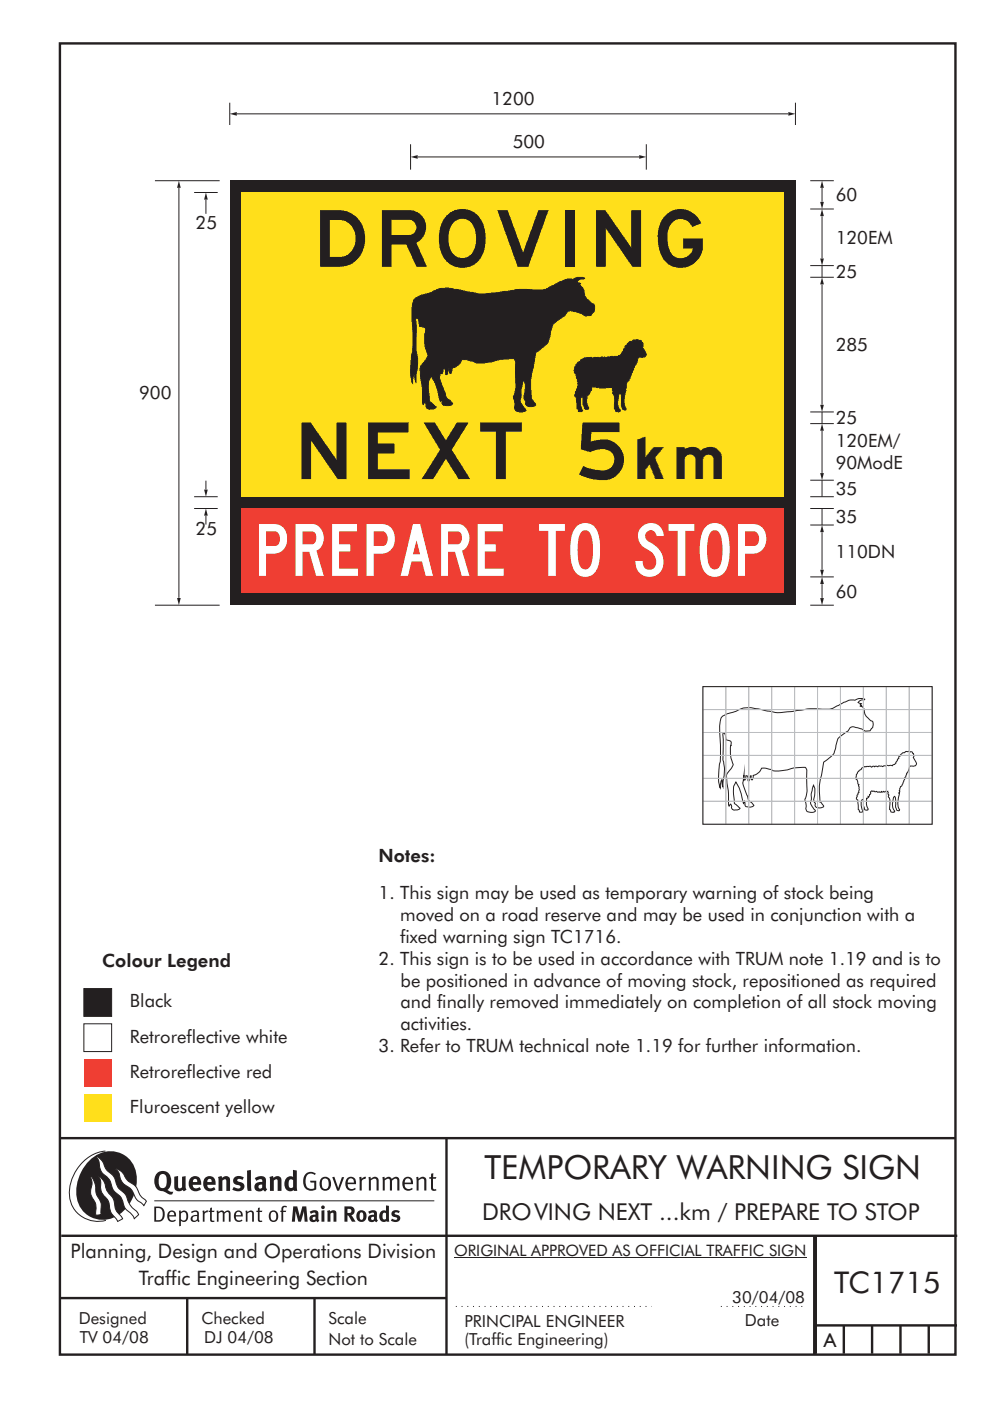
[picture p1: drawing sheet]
<svg xmlns="http://www.w3.org/2000/svg" width="210mm" height="297mm" viewBox="0 0 210 297" stroke-linecap="round" stroke-linejoin="round" font-family="sans-serif">
<g fill="none" stroke="#231f20" stroke-width=".51">
<path d="M12.7 9.2h190v278h-190zM12.7 241.3h189.9M94.7 241.4v45.8M12.7 275.2h82M13 262h190M39.7 275.2v12M66.7 275.2v12M172.7 262.2v25M173 262.2v24.8M173 281h30M179 281v6M185 281v6"/>
<path d="M191 281v6M197 281v6"/>
</g>
<path d="M96.3 266.7h74.7" fill="none" stroke="#231f20" stroke-width=".21"/>
<g fill="#231f20">
<path d="M64.9 248.8a1.61 1.61 0 0 1 2.1 0l-.2 .3a1.17 1.17 0 0 0-1.4-.1 1.17 1.17 0 0 0-.6 1.2 1.42 1.42 0 0 0 1.2 1.9l.7-.2v-1.2h-.8l-.1-.4h1.3v1.9a1.82 1.82 0 0 1-2.2-.1 1.82 1.82 0 0 1-.6-2.1l.2-.7z" fill-rule="evenodd"/>
<path d="M68.2 249.7a1.77 1.77 0 0 0 .4 2.7 1.39 1.39 0 0 0 1.4-.5 1.39 1.39 0 0 0 .2-1.5 1.19 1.19 0 0 0-2-.7zM68.5 250a.83 .83 0 0 1 1 .1 .83 .83 0 0 1 .2 1 .75 .75 0 0 1-.6 1 .75 .75 0 0 1-.8-.8v-.9z" fill-rule="evenodd"/>
<path d="M70.5 249.6l.4-.1 .8 2.4 .8-2.3h.5l-1.1 2.8h-.4z" fill-rule="evenodd"/>
<path d="M73.6 249.9a1.74 1.74 0 0 0 .5 2.5h.9l.5-.3-.2-.3a.89 .89 0 0 1-1.1 .2 .89 .89 0 0 1-.4-.9h1.7a1.15 1.15 0 0 0-.5-1.4 1.15 1.15 0 0 0-1.4 .2zM73.9 250.1a.67 .67 0 0 1 .9-.2 .67 .67 0 0 1 .3 .8h-1.3z" fill-rule="evenodd"/>
<path d="M76.2 249.6l.4-.1 .1 .4 .5-.4h.4l-.1 .5a.61 .61 0 0 0-.8 .6v1.8h-.4z" fill-rule="evenodd"/>
<path d="M78.1 249.6l.4-.1 .2 .4a.89 .89 0 0 1 .9-.4 .89 .89 0 0 1 .7 .8v2.1h-.4v-2.1l-.1-.3-.4-.1-.7 .4v2.1h-.5z" fill-rule="evenodd"/>
<path d="M81.1 249.6l.4-.1 .1 .4a.83 .83 0 0 1 .8-.4 .83 .83 0 0 1 .7 .5 .86 .86 0 0 1 .9-.5 .86 .86 0 0 1 .7 .8v2.1h-.4l-.1-2.3a.5 .5 0 0 0-.8 0l-.3 .2v2.1h-.4v-2.2l-.4-.3-.7 .4v2.1h-.4z" fill-rule="evenodd"/>
<path d="M85.7 249.9a1.74 1.74 0 0 0 .5 2.5h.9l.4-.3-.1-.3a.89 .89 0 0 1-1.1 .2 .89 .89 0 0 1-.5-.9h1.8a1.15 1.15 0 0 0-.5-1.4 1.15 1.15 0 0 0-1.4 .2zM86 250.1a.67 .67 0 0 1 .9-.2 .67 .67 0 0 1 .3 .8h-1.4z" fill-rule="evenodd"/>
<path d="M88.2 249.6l.5-.1 .1 .4a.89 .89 0 0 1 .9-.4 .89 .89 0 0 1 .7 .8v2.1h-.4v-2.1l-.1-.3-.3-.1-.8 .4v2.1h-.4z" fill-rule="evenodd"/>
<path d="M91.4 248.8l.5-.1v.9h.7l-.2 .3h-.6l.1 2.1 .1 .1h.5l.1 .3a.71 .71 0 0 1-1.2-.5v-2h-.3v-.3h.3z" fill-rule="evenodd"/>
<path d="M37 249.5l.8-.2v2a.46 .46 0 0 0 .2 .6 .46 .46 0 0 0 .6-.2v-2.2l.8-.1v2.3l.2 .5-.6 .4-.2-.3a1.03 1.03 0 0 1-1.2 .2 1.03 1.03 0 0 1-.6-1z" fill-rule="evenodd"/>
<path d="M40.4 249.8a1.64 1.64 0 0 0 0 2.3 1.64 1.64 0 0 0 2.3 .1l-.4-.5a.78 .78 0 0 1-.9 .3 .78 .78 0 0 1-.5-.8h1.8a1.37 1.37 0 0 0-.6-1.6 1.37 1.37 0 0 0-1.7 .2zM41 250.1a.48 .48 0 0 1 .7-.1 .48 .48 0 0 1 .1 .6h-.9z" fill-rule="evenodd"/>
<path d="M43.5 249.8a1.65 1.65 0 0 0-.2 2 1.65 1.65 0 0 0 1.9 .7l.5-.3-.3-.5a.78 .78 0 0 1-.9 .3 .78 .78 0 0 1-.5-.8h1.7a1.37 1.37 0 0 0-.5-1.6 1.37 1.37 0 0 0-1.7 .2zM44.1 250.1a.48 .48 0 0 1 .6-.1 .48 .48 0 0 1 .2 .6h-.9z" fill-rule="evenodd"/>
<path d="M46.2 249.6l.8-.3 .1 .4a.95 .95 0 0 1 1-.3 .95 .95 0 0 1 .7 .9v2.2h-.8v-2.3l-.3-.2-.5 .3v2.2h-.8z" fill-rule="evenodd"/>
<path d="M49.6 249.7a1.73 1.73 0 0 1 2.1-.1l-.2 .6-.6-.2a.42 .42 0 0 0-.6 .3l.2 .2a1.23 1.23 0 0 1 1.4 1 1.47 1.47 0 0 1-2.3 .9l-.3-.2 .3-.5 .7 .3a.47 .47 0 0 0 .7-.3 .87 .87 0 0 0-1-.6l-.4-.2-.1-.4z" fill-rule="evenodd"/>
<path d="M54 249.8l.4 .6 .3-.2a.62 .62 0 0 1 .9 0v.4a1.21 1.21 0 0 0-1.3 .3 1.21 1.21 0 0 0-.2 1.4 1.19 1.19 0 0 0 1.7 0l.5 .3 .4-.4-.3-.4v-1.4a.96 .96 0 0 0-1.3-1zM55 251.3l.6-.2v.7a.43 .43 0 0 1-.7 .1 .43 .43 0 0 1 .1-.6z" fill-rule="evenodd"/>
<path d="M57.1 249.6l.8-.3 .1 .4a.95 .95 0 0 1 1-.3 .95 .95 0 0 1 .7 .9v2.2h-.8v-2.3l-.3-.2-.5 .3v2.2h-.8z" fill-rule="evenodd"/>
<path d="M62.1 248l.1 1.6a1.29 1.29 0 0 0-1.4 .1 1.29 1.29 0 0 0-.5 1.3 1.24 1.24 0 0 0 .5 1.4 1.24 1.24 0 0 0 1.5-.1v.2h.8l-.1-4.3zM61.5 250.1l.4-.1 .3 .2v1.5l-.3 .2a.48 .48 0 0 1-.7-.5 1.52 1.52 0 0 1 .3-1.3z" fill-rule="evenodd"/>
<path d="M52.4 248.2l.8-.2 .2 4.5h-.8l-.1-.2z" fill-rule="evenodd"/>
</g>
<path d="M22.4 244a9 9 0 0 0-7.4 10.9 6.2 6.2 0 0 0 7.5 3.8M32.7 254.6h59.4" fill="none" stroke="#231f20" stroke-width=".21"/>
<path d="M19.1 245.9a5.7 5.7 0 0 1 6.5-1.4 5.7 5.7 0 0 1 3.4 5.7 8.6 8.6 0 0 1-6.2 8.4 5.7 5.7 0 0 1-6.6-7.1 9.9 9.9 0 0 1 2.9-5.6z" fill-rule="evenodd" fill="#231f20"/>
<path d="M24.4 247.8a3.1 3.1 0 0 1 2.3 2.1l.8 .8a3.2 3.2 0 0 1 2 2.3l.4 .6 1.2 1.1-.6 .9-.2-.3a3.5 3.5 0 0 1-1.9-2 3.8 3.8 0 0 0-2.1-2.2 3.5 3.5 0 0 1-1-2.3zM20.4 245.1a3.4 3.4 0 0 1 1.9 2.5l.7 .8a3.3 3.3 0 0 1 1.7 2.6 4.4 4.4 0 0 0 1.7 2l.3 .3a6.1 6.1 0 0 0 2.4 3.7l.3 .5-.9 .9a6.1 6.1 0 0 0-2-2.2l-.3-.8a3.6 3.6 0 0 0-1.9-2.8l-.6-1a3.6 3.6 0 0 0-1.9-2.8 3.7 3.7 0 0 1-.8-2.4zM21 249.4a3.4 3.4 0 0 1 1.5 2.7l.6 .9a3.8 3.8 0 0 1 1.3 3.1l.4 .8 1.2 1.5-1 .6-.5-.8a3.2 3.2 0 0 1-1.3-2.8 4.3 4.3 0 0 0-1.4-2.2 4.7 4.7 0 0 1-.5-2.9zM19.2 249.3a5.1 5.1 0 0 1 1.2 3.7l.3 .7a3.1 3.1 0 0 1 .7 3l.1 .8-1.2 .2v-.8a3.5 3.5 0 0 0-.9-3.2 3.6 3.6 0 0 1 .1-2.6z" fill-rule="evenodd" fill="#fff" stroke="#231f20" stroke-width=".21"/>
<g fill="#231f20">
<path d="M33.3 248.7a2.51 2.51 0 0 0 .5 3.7l.7 .2a2.79 2.79 0 0 0 2 .6l.3-.5h-.6l-.7-.4a2.56 2.56 0 0 0 0-3.8 1.83 1.83 0 0 0-2.2 .2zM34 249.1a.87 .87 0 0 1 1 0 .87 .87 0 0 1 .4 .9v.4a1.17 1.17 0 0 1-.9 1.5h-.3a2.38 2.38 0 0 1-.2-2.8z" fill-rule="evenodd"/>
<path d="M33.1 256.1v2.6a1.12 1.12 0 0 0 1.2-.3 1.12 1.12 0 0 0 .2-1.2l-.1-.5-.3-.4zM32.7 255.8h1.1a1.67 1.67 0 0 1 1.1 1.7 1.67 1.67 0 0 1-1.2 1.5h-1zM36 257.1l-.1 .5h1.1a.55 .55 0 0 0-.3-.6 .55 .55 0 0 0-.7 .1zM35.8 257a.95 .95 0 0 1 1.1-.2 .95 .95 0 0 1 .4 1.1h-1.4a.72 .72 0 0 0 .4 .8 .72 .72 0 0 0 .9-.1l.1 .2a1.15 1.15 0 0 1-1.5 0 1.15 1.15 0 0 1-.3-1.5zM38.4 257.3v1.2a.7 .7 0 0 0 .9 .1 .7 .7 0 0 0 .2-.9 .61 .61 0 0 0-.4-.7 .61 .61 0 0 0-.7 .3zM38 256.7l.3-.1v.4a.95 .95 0 0 1 1.3-.2 .95 .95 0 0 1 .3 1.2 .92 .92 0 0 1-.5 1 .92 .92 0 0 1-1-.2v1.1l-.4 .1zM40.9 258.1a.5 .5 0 0 0 .2 .7 .5 .5 0 0 0 .7-.4v-.6zM40.5 256.9a1 1 0 0 1 1.7 .3v1.4l.2 .3-.2 .2-.4-.3a.78 .78 0 0 1-1.3-.1 .78 .78 0 0 1 .8-1.1h.5a.58 .58 0 0 0-.3-.7 .58 .58 0 0 0-.7 .3zM42.9 256.7l.4-.1 .1 .4 .3-.3 .5-.1-.2 .4a.52 .52 0 0 0-.6 .6v1.4h-.4zM44.6 256.1l.4-.1-.1 .7h.6l-.1 .3h-.5v1.5a.35 .35 0 0 0 .5 .3l.1 .2a.57 .57 0 0 1-.6 .1 .57 .57 0 0 1-.3-.5v-1.6h-.3v-.3h.3zM45.9 256.7l.4-.1 .1 .4 .2-.2a.64 .64 0 0 1 1 .2 .7 .7 0 0 1 .7-.4 .7 .7 0 0 1 .6 .7v1.7h-.4v-1.7l-.3-.3-.6 .3v1.7h-.3v-1.6a.38 .38 0 0 0-.3-.5 .38 .38 0 0 0-.5 .2l-.1 .2v1.7h-.4zM50.2 257.1l-.2 .5h1.1a.55 .55 0 0 0-.2-.6 .55 .55 0 0 0-.7 .1zM49.9 257a.95 .95 0 0 1 1.2-.2 .95 .95 0 0 1 .4 1.1h-1.5a.72 .72 0 0 0 .4 .8 .72 .72 0 0 0 .9-.1l.1 .2a1.15 1.15 0 0 1-1.5 0 1.15 1.15 0 0 1-.2-1.5zM52.1 256.7l.3-.1 .1 .4a.72 .72 0 0 1 .8-.4 .72 .72 0 0 1 .6 .7v1.7h-.4v-1.6a.45 .45 0 0 0-.3-.5 .45 .45 0 0 0-.6 .3l-.1 .1v1.7h-.4zM54.7 256.1l.4-.1v.7h.5l-.1 .3h-.4v1.5a.35 .35 0 0 0 .5 .3v.2a.57 .57 0 0 1-.6 .1 .57 .57 0 0 1-.3-.5v-1.6h-.3v-.3h.3zM57.6 257.1l-.2 .7a.65 .65 0 0 0 .2 .9 .65 .65 0 0 0 .9-.3l.1-.1a.93 .93 0 0 0-.8-1.4zM57.3 257a1.12 1.12 0 0 1 1.4 0 1.12 1.12 0 0 1 .2 1.4 1.01 1.01 0 0 1-1.2 .6 1.01 1.01 0 0 1-.7-1.2zM59.9 255.8l.5-.2 .5 .2-.2 .2-.3-.1-.3 .2v.6h.6l-.1 .3h-.5v2h-.4v-2h-.2v-.3h.2zM62.2 255.8l-.3 3.2h.6l.2-2.2 .6 2.2h.5l.7-2.3 .1 2.3h.7l-.3-3.2h-.9l-.5 2.1-.6-2.1zM65.7 256.9l.2 .5a.51 .51 0 0 1 .6-.4 .51 .51 0 0 1 .4 .4v.1a.88 .88 0 0 0-1.1 .4 .88 .88 0 0 0 .2 1.1 .9 .9 0 0 0 1.1-.1l.3 .2 .3-.3-.2-.3v-1.1a.87 .87 0 0 0-.5-.8 .87 .87 0 0 0-.9 .1zM66.4 258.1l.5-.1v.5l-.2 .1h-.2l-.2-.1zM68.2 256.7v2.3h.6v-2.4zM68.1 256a.4 .4 0 0 0 .8 0 .4 .4 0 0 0-.8 0zM69.4 256.7l.1 2.3h.6v-1.7a.33 .33 0 0 1 .4-.2 .33 .33 0 0 1 .2 .4v1.5h.7v-1.7a.75 .75 0 0 0-.6-.7 .75 .75 0 0 0-.8 .3l-.1-.3zM73.1 255.8v3.2h.6v-1.3l.3 .2 .6 1.1h.8l-.9-1.4a.94 .94 0 0 0 .7-1 .94 .94 0 0 0-.9-.8zM73.7 256.3a.51 .51 0 0 1 .7 .1 .51 .51 0 0 1-.2 .8h-.5zM75.9 256.9a1.19 1.19 0 0 0-.1 1.8 1.19 1.19 0 0 0 1.7-.1 1.19 1.19 0 0 0 0-1.6 1.19 1.19 0 0 0-1.6-.1zM76.5 257.1l.2-.1a.99 .99 0 0 1 0 1.6 1.06 1.06 0 0 1-.2-1.5zM78.1 256.9l.3 .5a.51 .51 0 0 1 .5-.4 .51 .51 0 0 1 .4 .4v.1a.88 .88 0 0 0-1.1 .4 .88 .88 0 0 0 .2 1.1 .9 .9 0 0 0 1.1-.1l.3 .2 .4-.3-.2-.3v-1.1a.87 .87 0 0 0-.5-.8 .87 .87 0 0 0-1 .1zM78.8 258.1l.5-.1v.5l-.1 .1h-.3l-.2-.1zM81.9 255.6v1.1a1.2 1.2 0 0 0-1.4 .6 1.2 1.2 0 0 0 .2 1.5l.5 .3 .8-.2v.1h.6l-.1-3.3zM81.4 257.2l.5 .1-.1 1.2a.46 .46 0 0 1-.6-.1 .46 .46 0 0 1-.1-.5zM83.3 256.8a.79 .79 0 0 0-.2 1 .79 .79 0 0 0 .9 .3 .33 .33 0 0 1 .1 .5 .33 .33 0 0 1-.5 0l-.5-.2-.2 .4a1.15 1.15 0 0 0 1.2 .3 1.15 1.15 0 0 0 .8-1 1.49 1.49 0 0 0-1.2-.7 .4 .4 0 0 1 .3-.4 .4 .4 0 0 1 .4 .1l.2 .1 .2-.4a1.47 1.47 0 0 0-1.5 0z" fill-rule="evenodd"/>
</g>
<path d="M17.8 209.6h5.9v5.9h-5.9z" fill-rule="evenodd" fill="#231f20" stroke="#231f20" stroke-width=".21"/>
<path d="M17.8 232h5.9v5.9h-5.9z" fill="#ffdf1b"/>
<path d="M17.8 224.5h5.9v5.9h-5.9z" fill="#ed1c24"/>
<path d="M17.8 217.1h5.9v5.9h-5.9z" fill-rule="evenodd" fill="#fff" stroke="#231f20" stroke-width=".21"/>
<path d="M96.7 277h41.5M152.9 277h17.4" fill="none" stroke="#231f20" stroke-width=".21" stroke-dasharray=".2 1" stroke-linecap="butt"/>
<path d="M88.6 33.3h46.9M149.1 145.6h48.6v29.2h-48.6zM153.2 151.9l1-.6 2.4-.7a6.2 6.2 0 0 1 4.4-.3l1 .3a17.5 17.5 0 0 0 7.9 0 22.8 22.8 0 0 1 6-.2l.8-.2 2.3-1.3a3.4 3.4 0 0 1 2.4-.4 1.97 1.97 0 0 1 2-.2l-.7 .1-.7 .6 .7 .2-.3 .3 .4 .2h-.2l.4 .2 .3 .8a2.61 2.61 0 0 0 1.8 2.2 1.67 1.67 0 0 1-.5 1.9l-.9 .2a.97 .97 0 0 1-.9-.5l-.6-.1a2.19 2.19 0 0 0-1.9-.1l-.4 .7-1.2 .8a3.2 3.2 0 0 0-1.5 2.9 3.9 3.9 0 0 1-2.1 2.7l-.4 .2-.5 2.8a14.2 14.2 0 0 0-.3 5.7h.2a1.11 1.11 0 0 1 .5 1l-.6 .2a.78 .78 0 0 1-.8-.1 .78 .78 0 0 1-.2-.9l-.3-.2-.1-.6a4.5 4.5 0 0 0 0-3l-.5 1.7v1.1a2.17 2.17 0 0 0 .8 2.5 .95 .95 0 0 1-1.4 .3 1 1 0 0 1-.5-1.4l-.1-.3a1.48 1.48 0 0 1 .1-1.7l.2-1-.1-4.4-.3-.6h-.5a9.1 9.1 0 0 0-3.4 .5l-2.5 .3-1.6-.5a1.11 1.11 0 0 0-1.7 .7l-.7 .5-.7 .2-.1 .9-.3-.1v-.7h-.2l-.2 1h-.2l-.1-.9-.4-.1-.1 .7-.3 .2v-1.1l-.3 1.7 .1 .4 1.1 3.2 1.1 1a.83 .83 0 0 1-1.3 .5l-.4-.2-.2-1-.2 .4-.9-3.2-.8-1.2a4.7 4.7 0 0 0-.3 3.7 1.07 1.07 0 0 0 .8 1.3l.5 .5a1.15 1.15 0 0 1-1.8-.1l-.2-.8-.4 .4-.1-.3v-2.7l-.4-2.8a2.01 2.01 0 0 1 .9-2.1 1.36 1.36 0 0 0 .3-1.6 7.5 7.5 0 0 1-.2-3.9 .91 .91 0 0 0-1.1-.6l-.1-1-.4-.5-.2 .4 .1 1a25.1 25.1 0 0 0 .3 6.6l-.4 3.4-.2-1.5-.3 .9v.9l-.1-.2a15.4 15.4 0 0 1 .1-6v-2.5a19.3 19.3 0 0 1 .1-6.2zM182.2 163.4l1.2-.9h1.2l.3 .2a.42 .42 0 0 1 .6-.1l.1-.1 .6 .1 .2-.2 .8 .1 1.1-.2 1 .1 .1-.2a1.85 1.85 0 0 0 1-1.3l.2-.1a1.63 1.63 0 0 1 1.4-1.3 1.53 1.53 0 0 1 1.6 .1l.2 .3v.5l-.1 .2 .7 1.3a.61 .61 0 0 1-.9 .5h-.4l-.2 .2-.3 1.1-.3 .2-.2 .9h-.2l-.4 1.4-.4 .5a1.49 1.49 0 0 0-.3 1.3l-.2 .1 .2 .2a4.6 4.6 0 0 0 0 3.5h-.6l-.2-.7-.1-2.1-.1-.2-.3 .2a3.2 3.2 0 0 0 .3 3l-.4 .2h-.3l-.4-.6a3.9 3.9 0 0 0-.3-2.7l.1-.3-.2-.4v-.4l-2.2 .2-.2-.2-.3 .1-.2-.2h-.5l-.3 .2 .1 .2-.3 .3-.1 .5h-.2l.1 .2-.4 .1v1.2l.3 1.1-.1 .2-.4 .1a2.35 2.35 0 0 1-.5-2.1l-.1-.2-.2 .1a2.9 2.9 0 0 0 .3 2.4l-.1 .1-.6 .1-.4-.6-.1-2-.3-.4 .4-1.1 .2-.1v-1.2l-.1-.3 .1-.1-.2-.2-.5-1.3a1.49 1.49 0 0 1 .7-1.4z" fill="none" stroke="#231f20" stroke-width=".21"/>
<g fill="none" stroke="#bbbdc0" stroke-width=".21">
<path d="M149.1 145.6h4.8v4.8h-4.8zM149.1 150.4h4.8v4.9h-4.8zM149.1 155.3h4.8v4.9h-4.8zM153.9 145.6h4.9v4.8h-4.9zM153.9 150.4h4.9v4.9h-4.9zM153.9 155.3h4.9v4.9h-4.9zM158.8 145.6h4.9v4.8h-4.9zM158.8 150.4h4.9v4.9h-4.9zM158.8 155.3h4.9v4.9h-4.9zM163.7 145.6h4.8v4.8h-4.8zM163.7 150.4h4.8v4.9h-4.8zM163.7 155.3h4.8v4.9h-4.8z"/>
<path d="M168.5 145.6h4.9v4.8h-4.9zM168.5 150.4h4.9v4.9h-4.9zM168.5 155.3h4.9v4.9h-4.9zM173.4 145.6h4.9v4.8h-4.9zM173.4 150.4h4.9v4.9h-4.9zM173.4 155.3h4.9v4.9h-4.9zM178.3 145.6h4.8v4.8h-4.8zM178.3 150.4h4.8v4.9h-4.8zM178.3 155.3h4.8v4.9h-4.8zM183.1 145.6h4.9v4.8h-4.9zM183.1 150.4h4.9v4.9h-4.9zM183.1 155.3h4.9v4.9h-4.9z"/>
<path d="M188 145.6h4.9v4.8h-4.9zM188 150.4h4.9v4.9h-4.9zM188 155.3h4.9v4.9h-4.9zM192.9 145.6h4.8v4.8h-4.8zM192.9 150.4h4.8v4.9h-4.8zM192.9 155.3h4.8v4.9h-4.8zM149.1 160.2h4.8v4.8h-4.8zM149.1 165h4.8v4.9h-4.8zM149.1 169.9h4.8v4.9h-4.8zM153.9 160.2h4.9v4.8h-4.9zM153.9 165h4.9v4.9h-4.9zM153.9 169.9h4.9v4.9h-4.9z"/>
<path d="M158.8 160.2h4.9v4.8h-4.9zM158.8 165h4.9v4.9h-4.9zM158.8 169.9h4.9v4.9h-4.9zM163.7 160.2h4.8v4.8h-4.8zM163.7 165h4.8v4.9h-4.8zM163.7 169.9h4.8v4.9h-4.8zM168.5 160.2h4.9v4.8h-4.9zM168.5 165h4.9v4.9h-4.9zM168.5 169.9h4.9v4.9h-4.9zM173.4 160.2h4.9v4.8h-4.9zM173.4 165h4.9v4.9h-4.9zM173.4 169.9h4.9v4.9h-4.9z"/>
<path d="M178.3 160.2h4.8v4.8h-4.8zM178.3 165h4.8v4.9h-4.8zM178.3 169.9h4.8v4.9h-4.8zM183.1 160.2h4.9v4.8h-4.9zM183.1 165h4.9v4.9h-4.9zM183.1 169.9h4.9v4.9h-4.9zM188 160.2h4.9v4.8h-4.9zM188 165h4.9v4.9h-4.9zM188 169.9h4.9v4.9h-4.9zM192.9 160.2h4.8v4.8h-4.8zM192.9 165h4.8v4.9h-4.8zM192.9 169.9h4.8v4.9h-4.8z"/>
</g>
<g fill="#231f20">
<path d="M135.6 32.9l1.5 .4-1.5 .4z"/>
<path d="M87.1 33.3l1.5-.4v.8z"/>
</g>
<path d="M137.1 30.6v5.4" fill="none" stroke="#231f20" stroke-width=".21"/>
<path d="M48.7 38.3h120v90h-120z" fill="#231f20"/>
<path d="M51.2 107.8h115v18h-115z" fill="#ef3e33"/>
<path d="M51.2 40.8h115v64.5h-115z" fill="#ffdf1b"/>
<path d="M50.3 24.1h116.9M87.1 30.6v5.4" fill="none" stroke="#231f20" stroke-width=".21"/>
<g fill="#231f20">
<path d="M167.2 23.7l1.5 .4-1.5 .4z"/>
<path d="M48.7 24.1l1.5-.4v.8z"/>
</g>
<path d="M168.7 21.8v4.7M174.4 112.9v7.9" fill="none" stroke="#231f20" stroke-width=".21"/>
<g fill="#231f20">
<path d="M174 120.8h.7l-.3 1.5z"/>
<path d="M174.4 111.3l.3 1.5h-.7z"/>
</g>
<path d="M171.9 122.3h5M174.4 123.9v2.9" fill="none" stroke="#231f20" stroke-width=".21"/>
<g fill="#231f20">
<path d="M174 126.8h.7l-.3 1.5z"/>
<path d="M174.4 122.3l.3 1.5h-.7z"/>
</g>
<path d="M174.4 39.9v2.9M171.9 111.3h5M171.9 105.3h5M171.9 101.8h5" fill="none" stroke="#231f20" stroke-width=".21"/>
<g fill="#231f20">
<path d="M174.4 38.3l.3 1.5h-.7z"/>
<path d="M174 42.8h.7l-.3 1.5z"/>
</g>
<path d="M171.9 38.3h5M171.9 44.3h5M174.4 45.9v8.9" fill="none" stroke="#231f20" stroke-width=".21"/>
<g fill="#231f20">
<path d="M174.4 44.3l.3 1.5h-.7z"/>
<path d="M174 54.8h.7l-.3 1.5z"/>
</g>
<path d="M171.9 87.3h5M174.4 91.4v8.9" fill="none" stroke="#231f20" stroke-width=".21"/>
<g fill="#231f20">
<path d="M174 100.3h.7l-.3 1.5z"/>
<path d="M174.4 89.8l.3 1.5h-.7z"/>
</g>
<path d="M48.7 21.8v4.7M171.9 56.3h5M174.4 60.3v25.5M171.9 89.8h5M174.4 87.3v2.5M171.9 128.3h5" fill="none" stroke="#231f20" stroke-width=".21"/>
<path d="M88.1 63.3a3.8 3.8 0 0 0-.7 2.4l.1 3.8a27.2 27.2 0 0 1-.3 7.3l-.1 2.7 .4 1.7 .1-1 .3-1 .3 1.7v-.6a14.4 14.4 0 0 0 0-5.9l.1-5.7a1.13 1.13 0 0 1 .1-1.3 2.01 2.01 0 0 1 .6 1.8l1 .2 .2 .2 .1 .5a8.8 8.8 0 0 0 .5 5.4l-.8 1.1a2.24 2.24 0 0 0-.8 2.6l.4 3v3.2l.2 .4 .1-.4a.26 .26 0 0 1 .4 0 .26 .26 0 0 1 .1 .3v.2a.76 .76 0 0 0 .3 .8 .76 .76 0 0 0 .8 0l.8-.1 .2-.3-1.4-1.3-.2-2.4a3.5 3.5 0 0 1 .6-2.9 15 15 0 0 1 1.9 5.4l.2-.5 .2 1a1.56 1.56 0 0 0 1.7 .3l.5-.3-.9-.9a1.39 1.39 0 0 1-.7-1.4l-1.2-3.3 .3-2v1.2h.3l.1-.3 .1-.8 .5 .2v1.1h.2l.2-.1 .2-1.1h.2v.7l.1 .3h.2l.3-.7-.1-.4 .8-.3a2.97 2.97 0 0 0 1.4-1.5h1.1l.8 .2a6.5 6.5 0 0 0 4.5 .2 14.8 14.8 0 0 1 4.6-.6 3.3 3.3 0 0 1 .3 2.5l.1 1.6a9.3 9.3 0 0 1-.5 4.1l.3 1.5a1.11 1.11 0 0 0 .2 1.1 1.11 1.11 0 0 0 1.1 .4h.5l.6-.3-.4-.4a2.37 2.37 0 0 1-.7-2.7 7.4 7.4 0 0 1 .6-3.4 5.3 5.3 0 0 1 0 3.7l.2 .6 .3 .2-.1 .7a1.41 1.41 0 0 0 2.1 0l-.7-.9h-.2l-.1-1.4a11.4 11.4 0 0 1 .5-5.4l.5-3.2 1.5-1.2a3.3 3.3 0 0 0 1.6-2.9 3.2 3.2 0 0 1 1.9-3l1.2-.7 .1-.3a1.26 1.26 0 0 1 2-.6 4.1 4.1 0 0 1 2.2 .9l.6-.1a.94 .94 0 0 0 1-.6l.3-.3 .1-.4a.97 .97 0 0 0-.8-1.4 3.1 3.1 0 0 1-1.4-2.3l-.1-.5-.3-.4-.5-.3h.2l-.4-.3 .4-.3-.9-.3a1.85 1.85 0 0 1 1.7-.8l-.5-.2h-1l-1.1 .4a5.6 5.6 0 0 0-3.6 1.1l-1.1 .5a4.5 4.5 0 0 1-3.4 .7l-.8-.1a40.9 40.9 0 0 0-7.8 .7 9.6 9.6 0 0 1-5-.1l-3-.6a7 7 0 0 0-5.5 .7l-1.9 .5zM122.6 76.9l-.5 .7a1.72 1.72 0 0 0-.3 1.5l.3 .1 .1 .2a.91 .91 0 0 0 .4 1l-.2 .2 .2 .4v1.3a.39 .39 0 0 0-.3 .6l-.2 .2v.3a.49 .49 0 0 0-.2 .5 .49 .49 0 0 0 .3 .3l.2 2.4 .2 .3 .1 .3h.8l.1-.2-.3-.4a3.7 3.7 0 0 1-.1-2.3l.3-.2 .2 .2a3.5 3.5 0 0 0 .3 2.4l.8 .1 .1-.3a3.3 3.3 0 0 1-.4-2.7l.4-.2-.1-.3 .3 .1 .1-.5 .2-.1 .1-.3-.1-.3 .3-.2h.6l.2 .2 .5-.1a.47 .47 0 0 0 .7 .1l1.7-.1a.44 .44 0 0 1 .5 .1 .44 .44 0 0 1 0 .6l.2 .2-.2 .3 .2 .3a4.3 4.3 0 0 1 .2 2.7l.3 .9 .6 .1 .3-.1 .1-.2-.5-.9-.1-.9 .3-1.7 .3-.2 .2 .9v1.1a1.65 1.65 0 0 0 .4 1.5l.3 .1 .2-.1a5.3 5.3 0 0 1 .1-4.1l-.2-.2 .2-.1v-1l.8-1.2 .5-1.6 .2-.1 .3-1 .3-.3 .4-1.2 .2-.3 .8 .1a.68 .68 0 0 0 .6-.3 .68 .68 0 0 0 0-.8l-.6-1.1 .1-.3-.1-.5-.3-.5a2.17 2.17 0 0 0-2.1 .1 1.01 1.01 0 0 0-1 .8l-.3 .1v.5l-.3 .2-.4 1-.9 .6h-1.2l-1.1 .1-.2 .2-1-.2-.2 .2-.3-.1-.5 .1a.5 .5 0 0 0-.8 .1l-.3-.2-1.4 .1z" fill-rule="evenodd" fill="#231f20" stroke="#231f20" stroke-width=".21"/>
<g fill="#231f20">
<path d="M174 85.8h.7l-.3 1.5z"/>
<path d="M174.4 58.8l.3 1.5h-.7z"/>
</g>
<path d="M32.9 38.3h13.7M37.9 39.9v86.9M171.9 58.8h5M174.4 56.3v2.5M171.9 107.8h5M174.4 101.8v3.5M174.4 107.8v3.5" fill="none" stroke="#231f20" stroke-width=".21"/>
<g fill="#231f20">
<path d="M37.6 126.8h.7l-.4 1.5z"/>
<path d="M37.9 38.3l.4 1.5h-.7z"/>
</g>
<path d="M43.7 42.4v2.9" fill="none" stroke="#231f20" stroke-width=".21"/>
<path d="M43.7 40.8l.4 1.5h-.8z" fill="#231f20"/>
<path d="M41.2 40.8h5M41.2 105.3h5M41.2 107.8h5M43.7 109.4v1.8M32.9 128.3h13.7" fill="none" stroke="#231f20" stroke-width=".21"/>
<path d="M43.7 107.8l.4 1.5h-.8z" fill="#231f20"/>
<path d="M43.7 101.9v1.9" fill="none" stroke="#231f20" stroke-width=".21"/>
<path d="M43.3 103.8h.8l-.4 1.5z" fill="#231f20"/>
<g font-size="12" fill="#231f20">
<text x="67.9" y="56.6">DROVING</text>
<text x="63.9" y="101.6">NEXT</text>
<text x="122.8" y="101.6">5</text>
</g>
<text font-size="11" fill="#fff" x="54.9" y="122.1">PREPARE TO STOP</text>
<text font-size="9" fill="#231f20" x="135.2" y="101.6">km</text>
<text font-size="7.1" fill="#231f20" x="102.7" y="249.9">TEMPORARY WARNING SIGN</text>
<text font-size="6.3" fill="#231f20" x="177" y="274">TC1715</text>
<text font-size="4.9" fill="#231f20" x="102.2" y="258.7">DROVING NEXT ...km / PREPARE TO STOP</text>
<g font-size="4.2" fill="#231f20">
<text x="15" y="266.8">Planning, Design and Operations Division</text>
<text x="29.4" y="272.4">Traffic Engineering Section</text>
<text x="174.7" y="285.6">A</text>
</g>
<g font-size="3.9" fill="#231f20">
<text x="104.2" y="22.2">1200</text>
<text x="108.7" y="31.3">500</text>
<text x="177.2" y="42.7">60</text>
<text x="41.5" y="48.6">25</text>
<text x="177.2" y="51.7">120EM</text>
<text x="177.2" y="58.9">25</text>
<text x="177.2" y="74.4">285</text>
<text x="29.5" y="84.6">900</text>
<text x="177.2" y="89.9">25</text>
<text x="177.2" y="94.9">120EM/</text>
<text x="177.2" y="99.5">90ModE</text>
<text x="177.2" y="104.9">35</text>
<text x="41.5" y="113.4">25</text>
<text x="177.2" y="110.9">35</text>
<text x="177.2" y="118.2">110DN</text>
<text x="177.2" y="126.7">60</text>
<text x="80.3" y="182.8">Notes:</text>
<text x="80.3" y="190.6">1. This sign may be used as temporary warning of stock being</text>
<text x="84.9" y="195.2">moved on a road reserve and may be used in conjunction with a</text>
<text x="84.9" y="199.9">fixed warning sign TC1716.</text>
<text x="21.7" y="205.1">Colour Legend</text>
<text x="80.3" y="204.5">2. This sign is to be used in accordance with TRUM note 1.19 and is to</text>
<text x="85" y="209.2">be positioned in advance of moving stock, repositioned as required</text>
<text x="27.6" y="213.6">Black</text>
<text x="85" y="213.8">and finally removed immediately on completion of all stock moving</text>
<text x="27.6" y="221.1">Retroreflective white</text>
<text x="85" y="218.5">activities.</text>
<text x="80.3" y="223.1">3. Refer to TRUM technical note 1.19 for further information.</text>
<text x="27.6" y="228.5">Retroreflective red</text>
<text x="27.6" y="236">Fluroescent yellow</text>
</g>
<g font-size="3.5" fill="#231f20">
<text x="16.7" y="280.7">Designed</text>
<text x="42.7" y="280.7">Checked</text>
<text x="69.7" y="280.7">Scale</text>
<text x="98.5" y="281.4">PRINCIPAL ENGINEER</text>
<text x="155.3" y="276.2">30/04/08</text>
<text x="158" y="281.2">Date</text>
<text x="16.9" y="284.8">TV 04/08</text>
<text x="43.3" y="284.8">DJ 04/08</text>
<text x="69.7" y="285.2">Not to Scale</text>
<text x="98.5" y="285.1">(Traffic Engineering)</text>
</g>
<text font-size="3.4" fill="#231f20" x="96.3" y="266.3">ORIGINAL APPROVED AS OFFICIAL TRAFFIC SIGN</text>
</svg>
